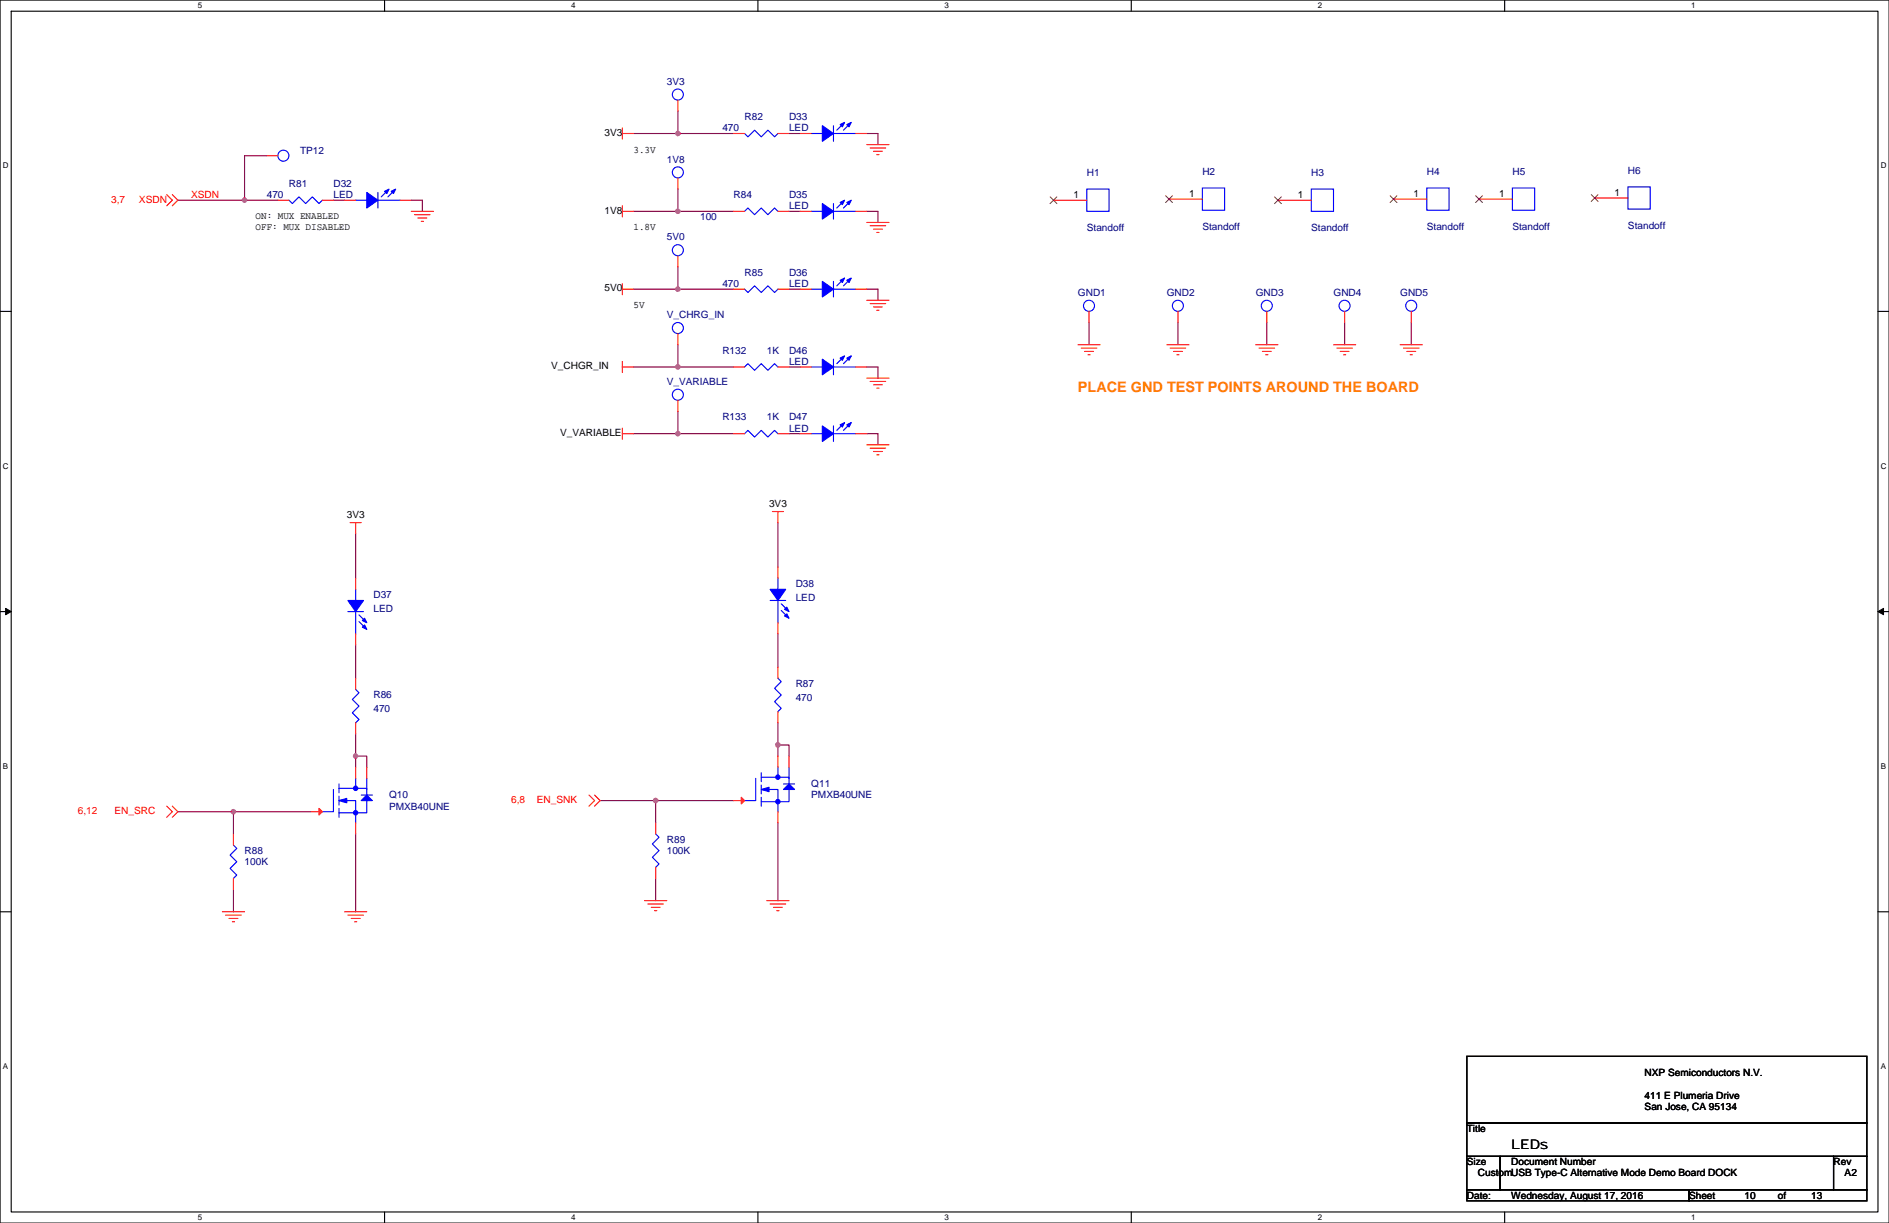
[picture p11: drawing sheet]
<svg xmlns="http://www.w3.org/2000/svg" width="432mm" height="279mm" viewBox="0 0 432 279" stroke-linecap="round" stroke-linejoin="round" font-family="sans-serif">
<path d="M0 0h431.8v279.4h-431.8zM2.6 2.6h426.7v274.3h-426.7z" fill="none" stroke="#000" stroke-width=".25"/>
<g fill="#fff">
<path d="M45.2 .3h1v2h-1z"/>
<path d="M45.2 277.1h1v2.1h-1z"/>
</g>
<path d="M87.9 0v2.6M87.9 276.9v2.5" fill="none" stroke="#000" stroke-width=".25"/>
<g fill="#fff">
<path d="M130.6 .3h1v2h-1z"/>
<path d="M130.6 277.1h1v2.1h-1z"/>
</g>
<path d="M173.2 0v2.6M173.2 276.9v2.5" fill="none" stroke="#000" stroke-width=".25"/>
<g fill="#fff">
<path d="M215.9 .3h1v2h-1z"/>
<path d="M215.9 277.1h1v2.1h-1z"/>
</g>
<path d="M258.6 0v2.6M258.6 276.9v2.5" fill="none" stroke="#000" stroke-width=".25"/>
<g fill="#fff">
<path d="M301.3 .3h1v2h-1z"/>
<path d="M301.3 277.1h1v2.1h-1z"/>
</g>
<path d="M343.9 0v2.6M343.9 276.9v2.5" fill="none" stroke="#000" stroke-width=".25"/>
<g fill="#fff">
<path d="M386.6 .3h1v2h-1z"/>
<path d="M386.6 277.1h1v2.1h-1z"/>
<path d="M.7 36.9h1.2v2h-1.2z"/>
<path d="M429.9 36.9h1.3v2h-1.3z"/>
<path d="M.7 105.4h1.2v2.1h-1.2z"/>
<path d="M429.9 105.4h1.3v2.1h-1.3z"/>
</g>
<path d="M0 71.1h2.6M429.3 71.1h2.5" fill="none" stroke="#000" stroke-width=".25"/>
<g fill="#fff">
<path d="M.7 174h1.2v2h-1.2z"/>
<path d="M429.9 174h1.2v2h-1.2z"/>
</g>
<path d="M0 139.7h2.6M429.3 139.7h2.5" fill="none" stroke="#000" stroke-width=".25"/>
<path d="M1.3 139l1.3 .7-1.3 .7zM429.3 139.7l1.3-.7v1.4z" fill="#000" stroke="#000" stroke-width=".23"/>
<g fill="#fff">
<path d="M.7 242.6h1.2v2h-1.2z"/>
<path d="M429.9 242.6h1.2v2h-1.2z"/>
</g>
<path d="M0 208.3h2.6M429.3 208.3h2.5M335.3 241.3h91.4v15.3h-91.4zM335.3 256.6h91.4v7.6h-91.4zM335.3 271.8h50.8v2.5h-50.8zM335.3 264.2h7.6v7.6h-7.6zM342.9 264.2h76.2v7.6h-76.2zM386.1 271.8h40.6v2.5h-40.6zM419.1 264.2h7.6v7.6h-7.6z" fill="none" stroke="#000" stroke-width=".25"/>
<g fill="none" stroke="#800040" stroke-width=".25">
<path d="M61 35.6h-5.1v10.1M144.8 30.5h10.2M155 25.4v5.1h12.7M180.4 30.5h2.5M198.1 30.5h2.6v2.5M40.7 45.7h15.2M55.9 45.7h7.6M76.2 45.7h2.6M94 45.7h2.5v2.6M144.8 48.3h10.2M155 43.2v5.1h12.7M180.4 48.3h2.5"/>
<path d="M198.1 48.3h2.6v2.5M144.8 66.1h10.2M155 61v5.1h12.7M155 78.8v5h12.7M180.4 66.1h2.5M198.1 66.1h2.6v2.5M248.9 73.7v5.1M269.3 73.7v5.1M289.6 73.7v5.1M307.4 73.7v5.1M322.6 73.7v5.1M144.8 83.8h10.2"/>
<path d="M144.8 99.1h10.2M155 94v5.1h12.7M180.4 83.8h2.5M180.4 99.1h2.5M198.1 83.8h2.6v2.6M198.1 99.1h2.6v2.5M177.8 119.4v10.2M81.3 121.9v10.2M81.3 147.3v7.7M177.8 144.8v7.6M81.3 172.7h2.5v2.6M81.3 172.7v2.6"/>
<path d="M81.3 167.7v5M177.8 165.1v5.1M177.8 170.2v2.5M177.8 170.2h2.6v2.5M40.7 185.4h12.7M53.4 185.4v5.1M53.4 185.4h17.7M81.3 190.5v17.8M137.2 182.9h12.7M149.9 182.9h17.8M149.9 182.9v5.1M177.8 188v17.8"/>
<path d="M53.4 203.2v5.1M149.9 200.7v5.1"/>
</g>
<g fill="#f0f" stroke="#f0f" stroke-width=".25">
<circle cx="53.3" cy="185.4" r=".5"/>
<circle cx="149.9" cy="182.9" r=".5"/>
<circle cx="55.9" cy="45.7" r=".5"/>
<circle cx="177.8" cy="170.2" r=".5"/>
<circle cx="81.3" cy="172.7" r=".5"/>
<circle cx="154.9" cy="30.5" r=".5"/>
<circle cx="154.9" cy="48.3" r=".5"/>
<circle cx="154.9" cy="66" r=".5"/>
<circle cx="154.9" cy="83.8" r=".5"/>
<circle cx="154.9" cy="99.1" r=".5"/>
</g>
<g fill="none" stroke="#f00" stroke-width=".25">
<path d="M61 35.6h2.5M142.3 30.5h2.5M142.3 29.2v2.6M155 22.9v2.5M167.7 30.5h2.5M177.8 30.5h2.6M182.9 30.5h2.5M195.6 30.5h2.5M198.1 33h5.1M198.9 33.8h3.6M199.7 34.6h2M200.4 35.3h.5"/>
<path d="M38.1 44.5l1.3 1.2-1.3 1.3M39.4 44.5l1.3 1.2-1.3 1.3M63.5 45.7h2.6M73.7 45.7h2.5M78.8 45.7h2.5M91.5 45.7h2.5M94 48.3h5.1M94.8 49h3.5M95.5 49.8h2.1M96.3 50.6h.5M142.3 48.3h2.5M142.3 47v2.6"/>
<path d="M155 40.7v2.5M155 58.4v2.6M167.7 48.3h2.5M177.8 48.3h2.6M182.9 48.3h2.5M195.6 48.3h2.5M198.1 50.8h5.1M198.9 51.6h3.6M199.7 52.3h2M200.4 53.1h.5M240.8 45.7h7.6M267.2 45.5h7.6"/>
<path d="M292.1 45.7h7.6M318.5 45.5h7.7M338.1 45.5h7.6M364.5 45.2h7.6M142.3 66.1h2.5M142.3 64.8v2.5M155 76.2v2.6M167.7 66.1h2.5M177.8 66.1h2.6M182.9 66.1h2.5M195.6 66.1h2.5M198.1 68.6h5.1"/>
<path d="M198.9 69.4h3.6M199.7 70.1h2M200.4 70.9h.5M246.4 78.8h5.1M247.2 79.5h3.5M248.9 71.1v2.6M266.7 78.8h5.1M267.5 79.5h3.5M269.3 71.1v2.6M287 78.8h5.1M287.8 79.5h3.6M289.6 71.1v2.6"/>
<path d="M304.8 78.8h5.1M305.6 79.5h3.5M307.4 71.1v2.6M320.1 78.8h5M320.8 79.5h3.6M322.6 71.1v2.6M142.3 99.1h2.5M142.3 97.8v2.6M142.3 83.8h2.5M142.3 82.6v2.5M155 91.5v2.5M167.7 99.1h2.5"/>
<path d="M167.7 83.8h2.5M177.8 99.1h2.6M177.8 83.8h2.6M182.9 99.1h2.5M182.9 83.8h2.5M195.6 99.1h2.5M195.6 83.8h2.5M198.1 86.4h5.1M198.9 87.1h3.6M199.7 87.9h2M200.4 88.7h.5M247.9 80.3h2.1"/>
<path d="M248.7 81h.5M268.2 80.3h2.1M269 81h.5M288.6 80.3h2M289.3 81h.5M306.3 80.3h2.1M307.1 81h.5M321.6 80.3h2M322.3 81h.6M80 119.4h2.6M81.3 119.4v2.5M176.6 116.9h2.5"/>
<path d="M177.8 116.9v2.5M198.1 101.6h5.1M198.9 102.4h3.6M199.7 103.1h2M200.4 103.9h.5M81.3 132.1v2.5M177.8 129.6v2.5M81.3 155v2.5M81.3 144.8v2.5M177.8 152.4v2.6M177.8 142.3v2.5M81.3 165.1v2.6"/>
<path d="M81.3 175.3v2.5M83.8 175.3v2.5M177.8 162.6v2.5M177.8 172.7v2.6M180.4 172.7v2.6M38.1 184.2l1.3 1.2-1.3 1.3M39.4 184.2l1.3 1.2-1.3 1.3M53.4 190.5v2.6M71.1 185.4h2.6M81.3 188v2.5M134.6 181.6l1.3 1.3-1.3 1.3M135.9 181.6l1.3 1.3-1.3 1.3"/>
<path d="M149.9 188v2.5M149.9 198.1v2.6M167.7 182.9h2.5M177.8 185.4v2.6M50.8 208.3h5.1M51.6 209.1h3.5M52.3 209.8h2.1M53.1 210.6h.5M53.4 200.7v2.5M78.8 208.3h5M79.5 209.1h3.6M80.3 209.8h2"/>
<path d="M81 210.6h.6M147.3 205.8h5.1M148.1 206.5h3.6M148.9 207.3h2M149.6 208h.5M175.3 205.8h5.1M176 206.5h3.6M176.8 207.3h2M177.6 208h.5"/>
</g>
<g fill="none" stroke="#00f" stroke-width=".25">
<path d="M170.2 30.5l.8 .8 1.5-1.6 1.5 1.6 1.5-1.6 1.6 1.6 .7-.8M185.4 30.5h2.6M190.5 28.7v3.6M190.5 30.5h5.1M192.8 28.2l-1.5 1.5M194.3 28.2l-1.5 1.5M66.1 45.7l.7 .8 1.5-1.5 1.6 1.5 1.5-1.5 1.5 1.5 .8-.8M81.3 45.7h2.5M86.4 44v3.5M86.4 45.7h5.1M88.7 43.5l-1.6 1.5M90.2 43.5l-1.5 1.5"/>
<path d="M170.2 48.3l.8-.8 1.5 1.5 1.5-1.5 1.5 1.5 1.6-1.5 .7 .8M185.4 48.3h2.6M190.5 46.5v3.6M190.5 48.3h5.1M192.8 46l-1.5 1.5M194.3 46l-1.5 1.5M248.4 43.2h5.1v5.1h-5.1zM274.8 42.9h5.1v5.1h-5.1zM299.7 43.2h5.1v5.1h-5.1zM326.2 42.9h5v5.1h-5zM345.7 42.9h5.1v5.1h-5.1zM372.1 42.7h5.1v5.1h-5.1z"/>
<path d="M170.2 66.1l.8 .7 1.5-1.5 1.5 1.5 1.5-1.5 1.6 1.5 .7-.7M185.4 66.1h2.6M190.5 64.3v3.5M190.5 66.1h5.1M192.8 63.8l-1.5 1.5M194.3 63.8l-1.5 1.5M170.2 99.1l.8-.8 1.5 1.5 1.5-1.5 1.5 1.5 1.6-1.5 .7 .8M170.2 83.8l.8-.7 1.5 1.5 1.5-1.5 1.5 1.5 1.6-1.5 .7 .7M185.4 99.1h2.6M185.4 83.8h2.6M190.5 97.3v3.6M190.5 99.1h5.1"/>
<path d="M190.5 82.1v3.5M190.5 83.8h5.1M192.8 96.8l-1.5 1.5M192.8 81.6l-1.5 1.5M194.3 96.8l-1.5 1.5M194.3 81.6l-1.5 1.5M79.5 139.7h3.6M81.3 134.6v2.6M81.3 139.7v5.1M176 137.2h3.6M177.8 132.1v2.5M177.8 137.2v5.1"/>
<path d="M178.6 137.9l1.5 1.6M178.6 139.5l1.5 1.5M81.3 157.5l.8 .8-1.6 1.5 1.6 1.5-1.6 1.5 1.6 1.6-.8 .7M82.1 140.5l1.5 1.5M82.1 142l1.5 1.5M177.8 155l.8 .7-1.5 1.5 1.5 1.6-1.5 1.5 1.5 1.5-.8 .8M77.5 179.1v2M81.3 177.8v2.3M83.8 177.8v2.6M172.7 177.8v5.1h-2.5M174 179.3v2.1M174 176.6v2"/>
<path d="M174 177.6h6.4v1.5M177.8 175.3v2.3M179.1 179.1h2.5M180.4 175.3v2.5M53.4 193.1l.7 .7-1.5 1.5 1.5 1.6-1.5 1.5 1.5 1.5-.7 .8M76.2 180.4v5h-2.5M77.5 184.7v2M77.5 181.9v2M77.5 180.1h6.3v1.5M78.8 182.9h2.5v5.1M82.6 181.6h2.5M83.8 182.9v2.8h-6.3"/>
<path d="M149.9 190.5l.7 .8-1.5 1.5 1.5 1.5-1.5 1.6 1.5 1.5-.7 .7M174 182.1v2.1M175.3 180.4h2.5v5M180.4 180.4v2.8h-6.4"/>
<circle cx="64.8" cy="35.6" r="1.26"/>
<circle cx="154.9" cy="39.4" r="1.26"/>
<circle cx="154.9" cy="21.6" r="1.26"/>
<circle cx="154.9" cy="57.2" r="1.26"/>
<circle cx="154.9" cy="74.9" r="1.26"/>
<circle cx="248.9" cy="69.9" r="1.26"/>
<circle cx="269.2" cy="69.9" r="1.26"/>
<circle cx="289.6" cy="69.9" r="1.26"/>
<circle cx="307.3" cy="69.9" r="1.26"/>
<circle cx="322.6" cy="69.9" r="1.26"/>
<circle cx="154.9" cy="90.2" r="1.26"/>
</g>
<g fill="#00f" stroke="#00f" stroke-width=".25">
<path d="M188 97.3l2.5 1.8-2.5 1.8z" fill-rule="evenodd"/>
<path d="M193.6 97l1-.5-.5 1.1z" fill-rule="evenodd"/>
<path d="M192 97l1.1-.5-.5 1.1z" fill-rule="evenodd"/>
<path d="M83.8 44l2.6 1.7-2.6 1.8z" fill-rule="evenodd"/>
<path d="M89.4 43.7l1-.5-.5 1z" fill-rule="evenodd"/>
<path d="M87.9 43.7l1-.5-.5 1z" fill-rule="evenodd"/>
<path d="M188 28.7l2.5 1.8-2.5 1.8z" fill-rule="evenodd"/>
<path d="M193.6 28.5l1-.5-.5 1z" fill-rule="evenodd"/>
<path d="M192 28.5l1.1-.5-.5 1z" fill-rule="evenodd"/>
<path d="M188 46.5l2.5 1.8-2.5 1.8z" fill-rule="evenodd"/>
<path d="M193.6 46.2l1-.5-.5 1.1z" fill-rule="evenodd"/>
<path d="M192 46.2l1.1-.5-.5 1.1z" fill-rule="evenodd"/>
<path d="M188 64.3l2.5 1.8-2.5 1.7z" fill-rule="evenodd"/>
<path d="M193.6 64l1-.5-.5 1z" fill-rule="evenodd"/>
<path d="M192 64l1.1-.5-.5 1z" fill-rule="evenodd"/>
<path d="M180.4 179.1l1.2 1.3h-2.5z" fill-rule="evenodd"/>
<path d="M174 180.4l1.8-.5v1z" fill-rule="evenodd"/>
<path d="M79.5 137.2h3.6l-1.8 2.5z" fill-rule="evenodd"/>
<path d="M83.3 142.8l.5 1-1-.5z" fill-rule="evenodd"/>
<path d="M83.3 141.2l.5 1.1-1-.5z" fill-rule="evenodd"/>
<path d="M83.8 181.6l1.3 1.3h-2.5z" fill-rule="evenodd"/>
<path d="M77.5 182.9l1.8-.5v1z" fill-rule="evenodd"/>
<path d="M188 82.1l2.5 1.7-2.5 1.8z" fill-rule="evenodd"/>
<path d="M193.6 81.8l1-.5-.5 1z" fill-rule="evenodd"/>
<path d="M192 81.8l1.1-.5-.5 1z" fill-rule="evenodd"/>
<path d="M176 134.6h3.6l-1.8 2.6z" fill-rule="evenodd"/>
<path d="M179.9 140.2l.5 1-1.1-.5z" fill-rule="evenodd"/>
<path d="M179.9 138.7l.5 1-1.1-.5z" fill-rule="evenodd"/>
<circle cx="177.8" cy="177.6" r=".5"/>
<circle cx="177.8" cy="183.1" r=".5"/>
<circle cx="81.3" cy="180.1" r=".5"/>
<circle cx="81.3" cy="185.7" r=".5"/>
</g>
<path d="M240.1 45l1.5 1.5M241.6 45l-1.6 1.5M266.5 44.7l1.5 1.6M268 44.7l-1.6 1.6M291.4 45l1.5 1.5M292.9 45l-1.6 1.5M317.8 44.7l1.5 1.6M319.3 44.7l-1.5 1.6M337.3 44.7l1.6 1.6M338.9 44.7l-1.6 1.6M363.7 44.5l1.6 1.5M365.3 44.5l-1.6 1.5" fill="none" stroke="#804000" stroke-width=".23"/>
<g fill="#f00" stroke="#f00" stroke-width=".25">
<path d="M169.4 182.1l.8 .8-.8 .8z"/>
<path d="M72.9 184.7l.8 .7-.8 .8z"/>
</g>
<text font-size="3.3" fill="#ff8000" x="246.4" y="89.5">PLACE GND TEST POINTS AROUND THE BOARD</text>
<text font-size="3" x="345.5" y="262.4">LEDs</text>
<g font-size="2.3" fill="#000080">
<text x="152.4" y="19.3">3V3</text>
<text x="170.2" y="27.5">R82</text>
<text x="180.4" y="27.5">D33</text>
<text x="68.6" y="35.1">TP12</text>
<text x="165.1" y="30">470</text>
<text x="180.4" y="30">LED</text>
<text x="152.4" y="37.1">1V8</text>
<text x="248.4" y="40.2">H1</text>
<text x="274.8" y="39.9">H2</text>
<text x="299.7" y="40.2">H3</text>
<text x="326.2" y="39.9">H4</text>
<text x="345.7" y="39.9">H5</text>
<text x="372.1" y="39.7">H6</text>
<text x="61" y="45.3">470</text>
<text x="66.1" y="42.7">R81</text>
<text x="76.2" y="42.7">D32</text>
<text x="76.2" y="45.3">LED</text>
<text x="167.7" y="45.3">R84</text>
<text x="180.4" y="45.3">D35</text>
<text x="180.4" y="47.8">LED</text>
<text x="160" y="50.3">100</text>
<text x="248.4" y="52.9">Standoff</text>
<text x="274.8" y="52.6">Standoff</text>
<text x="299.7" y="52.9">Standoff</text>
<text x="326.2" y="52.6">Standoff</text>
<text x="345.7" y="52.6">Standoff</text>
<text x="372.1" y="52.4">Standoff</text>
<text x="152.4" y="54.9">5V0</text>
<text x="165.1" y="65.6">470</text>
<text x="170.2" y="63">R85</text>
<text x="180.4" y="63">D36</text>
<text x="180.4" y="65.6">LED</text>
<text x="246.4" y="67.6">GND1</text>
<text x="266.7" y="67.6">GND2</text>
<text x="287" y="67.6">GND3</text>
<text x="304.8" y="67.6">GND4</text>
<text x="320.1" y="67.6">GND5</text>
<text x="152.4" y="72.7">V_CHRG_IN</text>
<text x="165.1" y="80.8">R132</text>
<text x="175.3" y="80.8">1K</text>
<text x="180.4" y="80.8">D46</text>
<text x="180.4" y="83.4">LED</text>
<text x="152.4" y="87.9">V_VARIABLE</text>
<text x="165.1" y="96.1">R133</text>
<text x="175.3" y="96.1">1K</text>
<text x="180.4" y="96.1">D47</text>
<text x="180.4" y="98.6">LED</text>
<text x="85.4" y="136.7">D37</text>
<text x="181.9" y="134.2">D38</text>
<text x="181.9" y="137.2">LED</text>
<text x="85.4" y="139.7">LED</text>
<text x="85.4" y="159.6">R86</text>
<text x="181.9" y="157">R87</text>
<text x="181.9" y="160.1">470</text>
<text x="85.4" y="162.6">470</text>
<text x="185.4" y="179.9">Q11</text>
<text x="88.9" y="182.4">Q10</text>
<text x="88.9" y="185">PMXB40UNE</text>
<text x="185.4" y="182.4">PMXB40UNE</text>
<text x="55.9" y="195.1">R88</text>
<text x="55.9" y="197.7">100K</text>
<text x="152.4" y="192.6">R89</text>
<text x="152.4" y="195.1">100K</text>
</g>
<g font-size="2.3">
<text x="138.2" y="31">3V3</text>
<text x="144.8" y="34.9">3.3V</text>
<text x="245.4" y="45.2">1</text>
<text x="271.8" y="45">1</text>
<text x="296.7" y="45.2">1</text>
<text x="323.1" y="45">1</text>
<text x="342.7" y="45">1</text>
<text x="369.1" y="44.7">1</text>
<text x="58.4" y="50.1">ON: MUX ENABLED</text>
<text x="58.4" y="52.6">OFF: MUX DISABLED</text>
<text x="138.2" y="48.8">1V8</text>
<text x="144.8" y="52.6">1.8V</text>
<text x="138.2" y="66.6">5V0</text>
<text x="144.8" y="70.4">5V</text>
<text x="126" y="84.4">V_CHGR_IN</text>
<text x="128" y="99.6">V_VARIABLE</text>
<text x="79.3" y="118.4">3V3</text>
<text x="175.8" y="115.9">3V3</text>
<text x="375.9" y="245.9">NXP Semiconductors N.V.</text>
<text x="375.9" y="251">411 E Plumeria Drive</text>
<text x="375.9" y="253.5">San Jose, CA 95134</text>
<text x="335.3" y="258.6">Title</text>
<text x="335.3" y="266.2">Size</text>
<text x="337.8" y="268.8">CustomUSB Type-C Alternative Mode Demo Board DOCK</text>
<text x="345.5" y="266.2">Document Number</text>
<text x="419.1" y="266.2">Rev</text>
<text x="421.7" y="268.8">A2</text>
<text x="335.3" y="273.9">Date:</text>
<text x="345.5" y="273.9">Wednesday, August 17, 2016</text>
<text x="386.1" y="273.9">Sheet</text>
<text x="398.8" y="273.9">10</text>
<text x="406.4" y="273.9">of</text>
<text x="414" y="273.9">13</text>
</g>
<g font-size="2.3" fill="#f00">
<text x="25.4" y="46.3">3,7</text>
<text x="31.8" y="46.3">XSDN</text>
<text x="43.7" y="45.2">XSDN</text>
<text x="17.8" y="186">6,12</text>
<text x="26.2" y="186">EN_SRC</text>
<text x="116.9" y="183.4">6,8</text>
<text x="122.7" y="183.4">EN_SNK</text>
</g>
<g font-size="1.8">
<text x="45.2" y="1.9">5</text>
<text x="130.6" y="1.9">4</text>
<text x="215.9" y="1.9">3</text>
<text x="301.3" y="1.9">2</text>
<text x="386.6" y="1.9">1</text>
<text x=".7" y="38.5">D</text>
<text x="429.9" y="38.5">D</text>
<text x=".7" y="107.1">C</text>
<text x="429.9" y="107.1">C</text>
<text x=".7" y="175.6">B</text>
<text x="429.9" y="175.6">B</text>
<text x=".7" y="244.2">A</text>
<text x="429.9" y="244.2">A</text>
<text x="45.2" y="278.8">5</text>
<text x="130.6" y="278.8">4</text>
<text x="215.9" y="278.8">3</text>
<text x="301.3" y="278.8">2</text>
<text x="386.6" y="278.8">1</text>
</g>
</svg>
